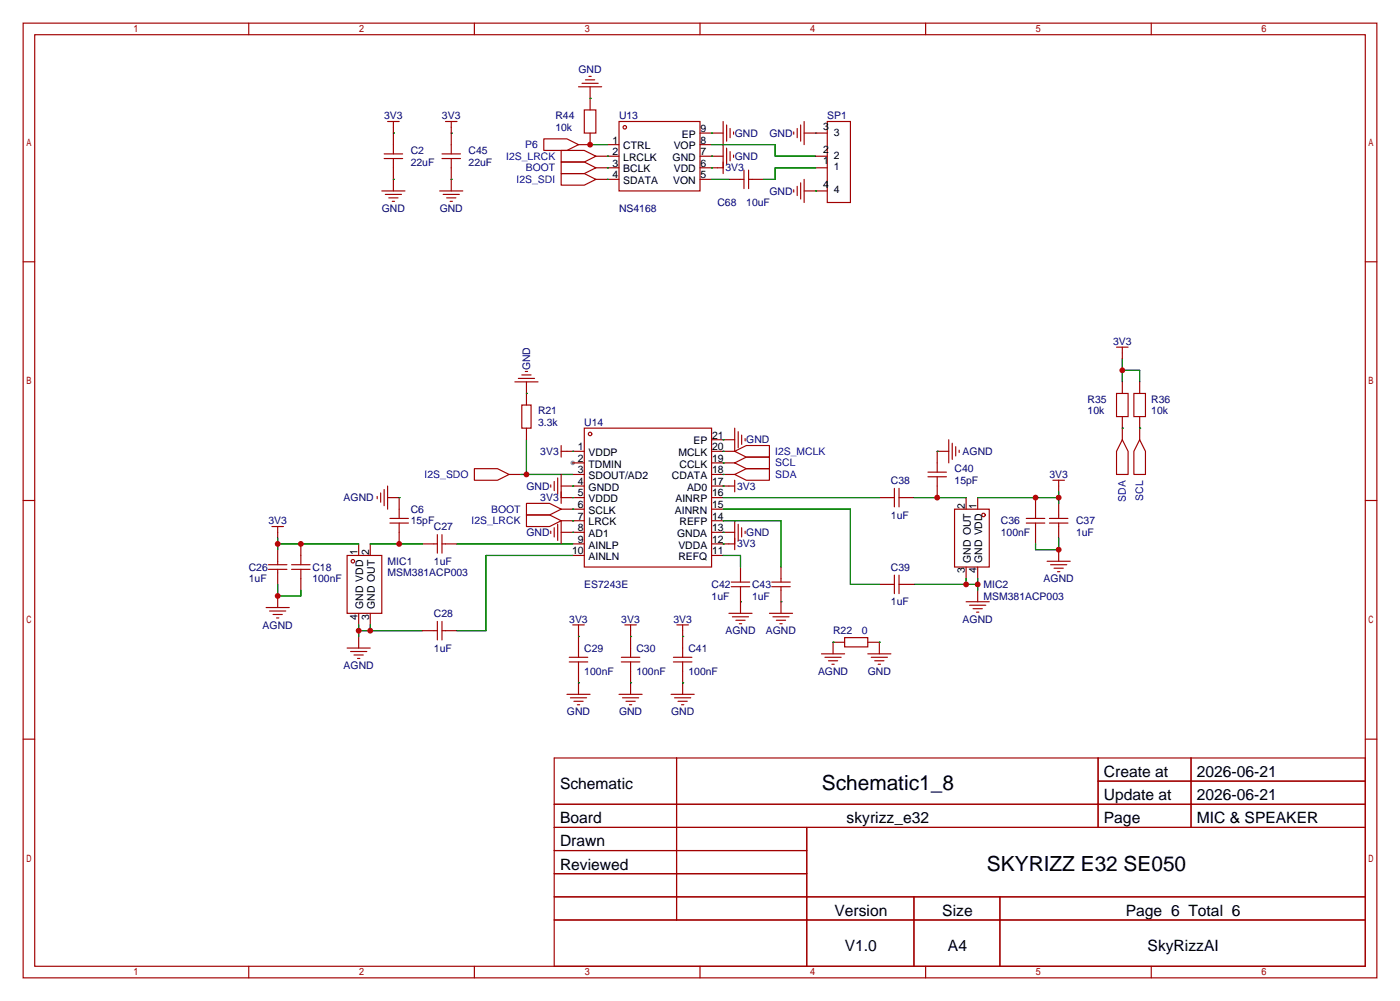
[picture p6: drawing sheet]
<svg xmlns="http://www.w3.org/2000/svg" width="307mm" height="220mm" viewBox="0 0 307 220" stroke-linecap="round" stroke-linejoin="round" font-family="sans-serif">
<circle cx="125.7" cy="101.6" r=".51" fill="#999"/>
<g fill="none" stroke="#a10000" stroke-width=".25">
<path d="M5.1 5.1h297.2v209.5h-297.2zM7.6 7.6h292.1v204.5h-292.1zM54.6 5.1v2.5M104.1 5.1v2.5M127 19h5.1M127.8 18.3h3.5M128.5 17.5h2.1M129.3 16.8h.5M129.5 19v5.1M153.7 5.1v2.5M203.2 5.1v2.5M252.7 5.1v2.5"/>
<path d="M84.3 34.8h4.1M84.3 33.8h4.1M85.1 26.7h2.5M86.4 26.7v7.1M86.4 34.8v7.1M97 34.8h4.1M97 33.8h4.1M97.8 26.7h2.5M99.1 26.7v7.1M99.1 34.8v7.1M119.4 30.5h5.1l2.5 1.3-2.5 1.2h-5.1zM123.2 38.1h5.1l2.5 1.3-2.5 1.2h-5.1z"/>
<path d="M123.2 35.6h5.1l2.5 1.2-2.5 1.3h-5.1zM123.2 33h5.1l2.5 1.3-2.5 1.3h-5.1zM128.3 24.1h2.5v5.1h-2.5zM129.5 29.2v2.6h-2.5M130.8 34.3h5.1M130.8 36.8h5.1M130.8 39.4h5.1M133.3 31.8h2.6M135.9 26.7h17.8v15.2h-17.8zM153.7 31.8h2.5M153.7 34.3h5M153.7 36.8h5"/>
<path d="M153.7 39.4h2.5M153.7 29.2h5M158.7 26.7v11.4M159.5 27.4v3.6M159.5 32.5v3.6M160 39.4h3.3M160.3 28.2v2M160.3 33.3v2M161 29v.5M161 34v.5M163.3 37.3v4.1M164.3 39.4h3.3"/>
<path d="M164.3 37.3v4.1M174.2 29v.5M175 28.2v2M175.8 27.4v3.6M176.5 29.2h5.1M176.5 26.7v5.1M176.5 39.4v5M179.1 34.3h2.5M179.1 36.8h2.5M181.6 26.7h5.1v17.7h-5.1zM5.1 57.5h2.5M83.8 41.9h5.1"/>
<path d="M84.6 42.7h3.5M85.3 43.4h2.1M86.1 44.2h.5M96.5 41.9h5.1M97.3 42.7h3.5M98 43.4h2.1M98.8 44.2h.5M174.2 41.7v.5M175 40.9v2M175.8 40.1v3.6M176.5 41.9h5.1M299.7 57.5h2.6"/>
<path d="M245.1 76.2h2.5M246.4 76.2v2.5M113 83.8h5.1M113.8 83.1h3.5M114.6 88.9h2v5.1h-2zM114.6 82.3h2M115.3 81.5h.5M115.6 83.8v5.1M115.6 94v2.5M123.2 99.1h5.1M123.2 97.8v2.5M128.3 94h27.9v30.5h-27.9z"/>
<path d="M156.2 99.1h5.1M156.2 96.5h5.1M161.3 99.1l2.5-1.3h5.1v2.5h-5.1zM161.3 94v5.1M162.1 94.7v3.6M162.8 95.5v2M163.6 96.3v.5M208.3 99.1h-2.6v4.5M208.3 96.5v5.1M209 97.3v3.5M209.8 98v2.1M210.6 98.8v.5"/>
<path d="M245.1 86.4h2.5v5h-2.5zM246.4 96.5l1.2 2.6v5h-2.5v-5zM246.4 83.8v2.6M246.4 91.4v5.1M248.9 86.4h2.6v5h-2.6zM250.2 96.5l1.3 2.6v5h-2.6v-5zM250.2 83.8v2.6M250.2 91.4v5.1M5.1 109.9h2.5M59.7 115.6h2.5M61 115.6v2.5M66 119.4v4.6"/>
<path d="M78.7 119.4v2.5M81.3 119.4v2.5M82.8 109v.5M83.6 108.2v2M84.3 107.4v3.6M85.1 109.2h2.5v4.6M85.1 106.7v5.1M85.6 113.8h4.1M85.6 114.8h4.1M87.6 114.8v4.6M92.7 119.4h3.3M96 117.3v4.1"/>
<path d="M97 119.4h3.3M97 117.3v4.1M104.1 102.9h5.1l2.6 1.2-2.6 1.3h-5.1zM111.8 104.1h2.5M115.6 110.5h5l2.6 1.3-2.6 1.2h-5zM115.6 113h5l2.6 1.3-2.6 1.3h-5zM120.9 106.4v.5M120.9 116.6v.5M121.7 105.7v2M121.7 115.8v2.1M122.4 104.9v3.6M122.4 115.1v3.5"/>
<path d="M123.2 106.7h5.1M123.2 109.2h5.1M123.2 111.8h5.1M123.2 114.3h5.1M123.2 116.8h5.1M123.2 104.1v6.4M123.2 114.3v5.1M125.7 101.6h2.6M125.7 104.1h2.6M125.7 119.4h2.6M156.2 101.6h5.1M156.2 104.1h5.1"/>
<path d="M156.2 106.7h5.1M156.2 109.2h2.5M156.2 111.8h2.5M156.2 114.3h2.5M156.2 116.8h5.1M156.2 119.4h5.1M161.3 104.1l2.5-1.2h5.1v2.5h-5.1zM161.3 101.6l2.5-1.3h5.1v2.6h-5.1zM161.3 105.4v2.5M161.3 114.3v6.3M162.1 115.1v3.5M162.8 115.8v2.1"/>
<path d="M163.6 116.6v.5M193 109.2h3.3M196.3 107.2v4.1M197.4 109.2h3.3M197.4 107.2v4.1M203.7 103.6h4.1M203.7 104.6h4.1M205.7 104.6v4.6M209.5 111.8h7.7v12.7h-7.7zM212.1 109.2v2.6M214.6 109.2v2.6M225.3 113.8h4.1"/>
<path d="M225.3 114.8h4.1M227.3 109.2v4.6M227.3 114.8v4.6M230.4 113.8h4M230.4 114.8h4M231.1 105.4h2.6M232.4 105.4v2.5M232.4 110.5v3.3M232.4 114.8v3.3M299.7 109.9h2.6M58.4 133.3h5.1M58.9 125h4.1"/>
<path d="M58.9 124h4.1M59.2 134.1h3.5M59.9 134.9h2.1M60.7 135.6h.5M61 120.6v3.4M61 125v3.3M61 130.8v2.5M64 125h4.1M64 124h4.1M66 125v4.5M76.2 121.9h7.6v12.7h-7.6zM78.7 134.6v2.6"/>
<path d="M78.7 139.7v2.5M81.3 134.6v2.6M92.7 138.4h3.3M96 136.4v4.1M97 136.4v4.1M97 138.4h3.3M125.7 121.9h2.6M125.7 137.2h2.6M127 137.2v7.1M137.2 137.2h2.5M138.4 137.2v7.1M148.6 137.2h2.5"/>
<path d="M149.9 137.2v7.1M156.2 121.9h2.5M160 134.6h5.1M160.5 128.8h4.1M160.5 127.8h4.1M160.8 135.4h3.5M161.5 136.1h2.1M162.3 136.9h.5M162.6 124.5v3.3M162.6 128.8v5.8M168.9 134.6h5.1M169.4 128.8h4.1"/>
<path d="M169.4 127.8h4.1M169.7 135.4h3.5M170.4 136.1h2.1M171.2 136.9h.5M171.4 124.5v3.3M171.4 128.8v5.8M185.4 140h5.1v2h-5.1zM193 128.3h3.3M196.3 126.2v4.1M197.4 126.2v4.1M197.4 128.3h3.3M212.1 124.5v2.5"/>
<path d="M212.1 132.1h5.1M212.9 132.8h3.5M213.6 133.6h2M214.4 134.4h.5M214.6 124.5v2.5M214.6 129.5v2.6M229.9 123.2h5M230.6 124h3.6M231.4 124.7h2M232.2 125.5h.5M232.4 120.6v2.6M76.2 142.2h5.1"/>
<path d="M77 143h3.5M77.7 143.8h2.1M78.5 144.5h.5M124.5 152.4h5M125 145.3h4M125 144.3h4M125.2 153.2h3.6M126 153.9h2M126.7 154.7h.6M127 145.3v7.1M135.9 152.4h5.1M136.4 145.3h4.1"/>
<path d="M136.4 144.3h4.1M136.7 153.2h3.5M137.4 153.9h2M138.2 154.7h.5M138.4 145.3v7.1M147.3 152.4h5.1M147.8 145.3h4.1M147.8 144.3h4.1M148.1 153.2h3.5M148.8 153.9h2.1M149.6 154.7h.5M149.9 145.3v7.1"/>
<path d="M180.3 143.5h5.1M181.1 144.3h3.6M181.9 145h2M182.6 145.8h.5M185.4 141h-2.5v2.5M190.5 143.5h5.1M190.5 141h2.5v2.5M191.3 144.3h3.5M192 145h2.1M192.8 145.8h.5M5.1 162.2h2.5M121.7 166.4h178v45.7h-178z"/>
<path d="M121.7 176.5h178M148.5 166.4v35.5M241.1 166.4v15.2M241.1 171.4h58.6M261.5 166.4v15.2M299.7 162.2h2.6M121.7 181.6h178M121.7 186.7h55.4M121.7 196.8h178M121.7 191.8h55.4M177.1 181.6v30.5M200.6 196.8v15.3"/>
<path d="M219.5 196.8v15.3M54.6 212.1v2.5M104.1 212.1v2.5M121.7 201.9h178M153.7 212.1v2.5M203.2 212.1v2.5M252.7 212.1v2.5"/>
<circle cx="137.2" cy="27.9" r=".38"/>
<circle cx="129.5" cy="95.2" r=".38"/>
<circle cx="215.9" cy="113" r=".38"/>
<circle cx="77.5" cy="123.2" r=".38"/>
</g>
<g fill="none" stroke="#008700" stroke-width=".25">
<path d="M86.4 39.4h.1M86.4 29.2h.1M99.1 39.4h.1M99.1 29.2h.1M129.5 21.6h.1M129.5 31.8h3.8M133.3 34.3h.1M133.3 36.8h.1M133.3 39.4h.1M156.2 29.2h.1M156.2 34.3h.1M156.2 36.8h.1"/>
<path d="M156.2 31.8h14v2.5h8.9M156.2 39.4h3.8M179.1 29.2h.1M179.1 36.8h-8.9v2.6h-2.6M179.1 41.9h.1M246.4 78.7v5.1M115.6 86.4h.1M115.6 96.5v7.6M125.7 99.1h.1M158.7 99.1h.1M158.7 96.5h.1M205.7 99.1h.1"/>
<path d="M246.4 94h.1M246.4 81.3h3.8v2.5M250.2 94h.1M61 118.1v2.5M61 119.4h17.7M81.3 119.4h11.4M87.6 109.2h.1M100.3 119.4h25.4M114.3 104.1h11.4M125.7 116.8h.1M125.7 111.8h.1M125.7 114.3h.1"/>
<path d="M125.7 106.7h.1M125.7 109.2h.1M158.7 101.6h.1M158.7 104.1h.1M158.7 106.7h.1M158.7 119.4h.1M158.7 116.8h.1M158.7 109.2h34.3M158.7 111.8h28v16.5h6.3M158.7 114.3h12.7v10.2M200.7 109.2h11.4M214.6 109.2h17.8"/>
<path d="M232.4 107.9v2.6M232.4 118.1v2.5h-5.1v-1.2M61 128.3v2.5h5v-1.3M78.7 137.2v2.5M78.7 138.4h14M81.3 137.2v1.2M125.7 121.9h-19v16.5h-6.4M127 139.7h.1M138.4 139.7h.1M149.9 139.7h.1M158.7 121.9h3.9v2.6M162.6 132.1h.1"/>
<path d="M171.4 132.1h.1M200.7 128.3h13.9M212.1 127v1.3M214.6 127v2.5M127 149.9h.1M138.4 149.9h.1M149.9 149.9h.1M182.9 141h.1M193 141h.1"/>
</g>
<g fill="#c00">
<circle cx="61" cy="119.4" r=".63"/>
<circle cx="66" cy="119.4" r=".63"/>
<circle cx="61" cy="130.8" r=".63"/>
<circle cx="78.7" cy="138.4" r=".63"/>
<circle cx="81.3" cy="138.4" r=".63"/>
<circle cx="87.6" cy="119.4" r=".63"/>
<circle cx="115.6" cy="104.1" r=".63"/>
<circle cx="232.4" cy="109.2" r=".63"/>
<circle cx="227.3" cy="109.2" r=".63"/>
<circle cx="232.4" cy="120.6" r=".63"/>
<circle cx="214.6" cy="128.3" r=".63"/>
<circle cx="212.1" cy="128.3" r=".63"/>
<circle cx="205.7" cy="109.2" r=".63"/>
<circle cx="246.4" cy="81.3" r=".63"/>
<circle cx="129.5" cy="31.7" r=".63"/>
</g>
<g font-size="4.6">
<text x="180.4" y="173.4">Schematic1_8</text>
<text x="216.7" y="191.2">SKYRIZZ E32 SE050</text>
</g>
<g font-size="3.4">
<text x="122.9" y="173.1">Schematic</text>
<text x="242.3" y="170.5">Create at</text>
<text x="262.7" y="170.5">2026-06-21</text>
<text x="242.3" y="175.6">Update at</text>
<text x="262.7" y="175.6">2026-06-21</text>
<text x="122.9" y="180.7">Board</text>
<text x="122.9" y="185.8">Drawn</text>
<text x="185.9" y="180.7">skyrizz_e32</text>
<text x="242.3" y="180.7">Page</text>
<text x="262.7" y="180.7">MIC &amp; SPEAKER</text>
<text x="122.9" y="190.9">Reviewed</text>
<text x="183.2" y="201">Version</text>
<text x="206.9" y="201">Size</text>
<text x="247.2" y="201">Page 6 Total 6</text>
<text x="185.5" y="208.6">V1.0</text>
<text x="208.1" y="208.6">A4</text>
<text x="251.9" y="208.6">SkyRizzAI</text>
</g>
<g font-size="2.3" fill="#000080">
<text x="127" y="16">GND</text>
<text x="84.3" y="26.2">3V3</text>
<text x="97" y="26.2">3V3</text>
<text x="121.9" y="26.2">R44</text>
<text x="121.9" y="28.7">10k</text>
<text x="135.9" y="26.2">U13</text>
<text x="181.6" y="26.2">SP1</text>
<text x="90.2" y="33.8">C2</text>
<text x="102.9" y="33.8">C45</text>
<text x="161.3" y="30">GND</text>
<text x="161.3" y="35.1">GND</text>
<text x="168.9" y="30">GND</text>
<text x="90.2" y="36.4">22uF</text>
<text x="102.9" y="36.4">22uF</text>
<text x="159.3" y="37.6">3V3</text>
<text x="83.8" y="46.5">GND</text>
<text x="96.5" y="46.5">GND</text>
<text x="135.9" y="46.5">NS4168</text>
<text x="157.5" y="45.2">C68</text>
<text x="163.8" y="45.2">10uF</text>
<text x="168.9" y="42.7">GND</text>
<text x="244.3" y="75.7">3V3</text>
<text x="116.4" y="81.3" transform="rotate(-90 116.4 81.3)">GND</text>
<text x="238.8" y="88.4">R35</text>
<text x="252.7" y="88.4">R36</text>
<text x="118.1" y="93.5">3.3k</text>
<text x="118.1" y="91">R21</text>
<text x="128.3" y="93.5">U14</text>
<text x="238.8" y="91">10k</text>
<text x="252.7" y="91">10k</text>
<text x="118.6" y="99.9">3V3</text>
<text x="163.8" y="97.3">GND</text>
<text x="211.3" y="99.9">AGND</text>
<text x="115.6" y="107.5">GND</text>
<text x="161.8" y="107.5">3V3</text>
<text x="195.6" y="106.2">C38</text>
<text x="209.5" y="106.2">15pF</text>
<text x="209.5" y="103.7">C40</text>
<text x="230.4" y="104.9">3V3</text>
<text x="75.4" y="110">AGND</text>
<text x="90.2" y="112.6">C6</text>
<text x="118.6" y="110">3V3</text>
<text x="195.6" y="113.8">1uF</text>
<text x="58.9" y="115.1">3V3</text>
<text x="90.2" y="115.1">15pF</text>
<text x="95.2" y="116.4">C27</text>
<text x="115.6" y="117.6">GND</text>
<text x="163.8" y="117.6">GND</text>
<text x="219.7" y="117.6">100nF</text>
<text x="219.7" y="115.1">C36</text>
<text x="236.2" y="117.6">1uF</text>
<text x="236.2" y="115.1">C37</text>
<text x="54.6" y="125.3">C26</text>
<text x="68.6" y="125.3">C18</text>
<text x="85.1" y="124">MIC1</text>
<text x="95.2" y="124">1uF</text>
<text x="161.8" y="120.2">3V3</text>
<text x="195.6" y="125.3">C39</text>
<text x="54.6" y="127.8">1uF</text>
<text x="68.6" y="127.8">100nF</text>
<text x="85.1" y="126.5">MSM381ACP003</text>
<text x="128.3" y="129.1">ES7243E</text>
<text x="156.2" y="131.6">1uF</text>
<text x="156.2" y="129.1">C42</text>
<text x="165.1" y="131.6">1uF</text>
<text x="165.1" y="129.1">C43</text>
<text x="215.9" y="129.1">MIC2</text>
<text x="215.9" y="131.6">MSM381ACP003</text>
<text x="229.1" y="127.8">AGND</text>
<text x="57.7" y="138">AGND</text>
<text x="95.2" y="135.4">C28</text>
<text x="125" y="136.7">3V3</text>
<text x="136.4" y="136.7">3V3</text>
<text x="147.8" y="136.7">3V3</text>
<text x="195.6" y="132.9">1uF</text>
<text x="211.3" y="136.7">AGND</text>
<text x="95.2" y="143">1uF</text>
<text x="128.3" y="143">C29</text>
<text x="139.7" y="143">C30</text>
<text x="151.1" y="143">C41</text>
<text x="159.3" y="139.2">AGND</text>
<text x="168.1" y="139.2">AGND</text>
<text x="182.9" y="139.2">R22</text>
<text x="189.2" y="139.2">0</text>
<text x="75.4" y="146.8">AGND</text>
<text x="128.3" y="148.1">100nF</text>
<text x="139.7" y="148.1">100nF</text>
<text x="151.1" y="148.1">100nF</text>
<text x="179.6" y="148.1">AGND</text>
<text x="190.5" y="148.1">GND</text>
<text x="124.5" y="157">GND</text>
<text x="135.9" y="157">GND</text>
<text x="147.3" y="157">GND</text>
</g>
<g font-size="2.3">
<text x="153.8" y="29">9</text>
<text x="180.7" y="28.5">3</text>
<text x="183" y="29.7">3</text>
<text x="134.5" y="31.5">1</text>
<text x="134.5" y="34">2</text>
<text x="136.8" y="32.8">CTRL</text>
<text x="136.8" y="35.3">LRCLK</text>
<text x="147.6" y="35.3">GND</text>
<text x="147.9" y="32.8">VOP</text>
<text x="149.7" y="30.2">EP</text>
<text x="153.8" y="34">7</text>
<text x="153.8" y="31.5">8</text>
<text x="180.7" y="33.6">2</text>
<text x="183" y="34.8">2</text>
<text x="134.5" y="36.6">3</text>
<text x="134.5" y="39.1">4</text>
<text x="136.8" y="37.8">BCLK</text>
<text x="136.8" y="40.4">SDATA</text>
<text x="147.8" y="40.4">VON</text>
<text x="147.9" y="37.8">VDD</text>
<text x="153.8" y="39.1">5</text>
<text x="153.8" y="36.6">6</text>
<text x="180.7" y="36.1">1</text>
<text x="180.7" y="41.2">4</text>
<text x="183" y="37.4">1</text>
<text x="183" y="42.4">4</text>
<text x="126.9" y="98.8">1</text>
<text x="126.9" y="101.3">2</text>
<text x="129.2" y="100.1">VDDP</text>
<text x="148.9" y="100.1">MCLK</text>
<text x="152.2" y="97.5">EP</text>
<text x="156.3" y="101.3">19</text>
<text x="156.3" y="98.8">20</text>
<text x="156.3" y="96.3">21</text>
<text x="126.9" y="103.9">3</text>
<text x="126.9" y="106.4">4</text>
<text x="129.2" y="102.6">TDMIN</text>
<text x="129.2" y="105.2">SDOUT/AD2</text>
<text x="129.2" y="107.7">GNDD</text>
<text x="147.5" y="105.2">CDATA</text>
<text x="149.2" y="102.6">CCLK</text>
<text x="150.8" y="107.7">AD0</text>
<text x="156.3" y="106.4">17</text>
<text x="156.3" y="103.9">18</text>
<text x="126.9" y="109">5</text>
<text x="126.9" y="111.5">6</text>
<text x="129.2" y="110.2">VDDD</text>
<text x="129.2" y="112.8">SCLK</text>
<text x="148.2" y="112.8">AINRN</text>
<text x="148.3" y="110.2">AINRP</text>
<text x="156.3" y="111.5">15</text>
<text x="156.3" y="109">16</text>
<text x="211.8" y="111.6" transform="rotate(-90 211.8 111.6)">2</text>
<text x="214.4" y="111.6" transform="rotate(-90 214.4 111.6)">1</text>
<text x="126.9" y="114">7</text>
<text x="126.9" y="116.6">8</text>
<text x="126.9" y="119.1">9</text>
<text x="129.2" y="115.3">LRCK</text>
<text x="129.2" y="117.9">AD1</text>
<text x="148.7" y="117.9">GNDA</text>
<text x="149.2" y="115.3">REFP</text>
<text x="156.3" y="119.1">12</text>
<text x="156.3" y="116.6">13</text>
<text x="156.3" y="114">14</text>
<text x="78.5" y="121.8" transform="rotate(-90 78.5 121.8)">1</text>
<text x="81" y="121.8" transform="rotate(-90 81 121.8)">2</text>
<text x="125.6" y="121.7">10</text>
<text x="129.2" y="120.4">AINLP</text>
<text x="129.2" y="122.9">AINLN</text>
<text x="148.9" y="122.9">REFQ</text>
<text x="148.9" y="120.4">VDDA</text>
<text x="156.3" y="121.7">11</text>
<text x="211.8" y="125.9" transform="rotate(-90 211.8 125.9)">3</text>
<text x="213.1" y="123.5" transform="rotate(-90 213.1 123.5)">GND OUT</text>
<text x="214.4" y="125.9" transform="rotate(-90 214.4 125.9)">4</text>
<text x="215.6" y="123.5" transform="rotate(-90 215.6 123.5)">GND VDD</text>
<text x="78.5" y="136" transform="rotate(-90 78.5 136)">4</text>
<text x="79.8" y="133.7" transform="rotate(-90 79.8 133.7)">GND VDD</text>
<text x="81" y="136" transform="rotate(-90 81 136)">3</text>
<text x="82.3" y="133.7" transform="rotate(-90 82.3 133.7)">GND OUT</text>
</g>
<g font-size="2.3" fill="#00f">
<text x="111.1" y="35.1">I2S_LRCK</text>
<text x="115.3" y="32.5">P6</text>
<text x="113.4" y="40.2">I2S_SDI</text>
<text x="115.4" y="37.6">BOOT</text>
<text x="170.2" y="99.9">I2S_MCLK</text>
<text x="93.2" y="104.9">I2S_SDO</text>
<text x="170.2" y="104.9">SDA</text>
<text x="170.2" y="102.4">SCL</text>
<text x="107.8" y="112.6">BOOT</text>
<text x="247.2" y="110.1" transform="rotate(-90 247.2 110.1)">SDA</text>
<text x="251" y="109.9" transform="rotate(-90 251 109.9)">SCL</text>
<text x="103.5" y="115.1">I2S_LRCK</text>
</g>
</svg>
